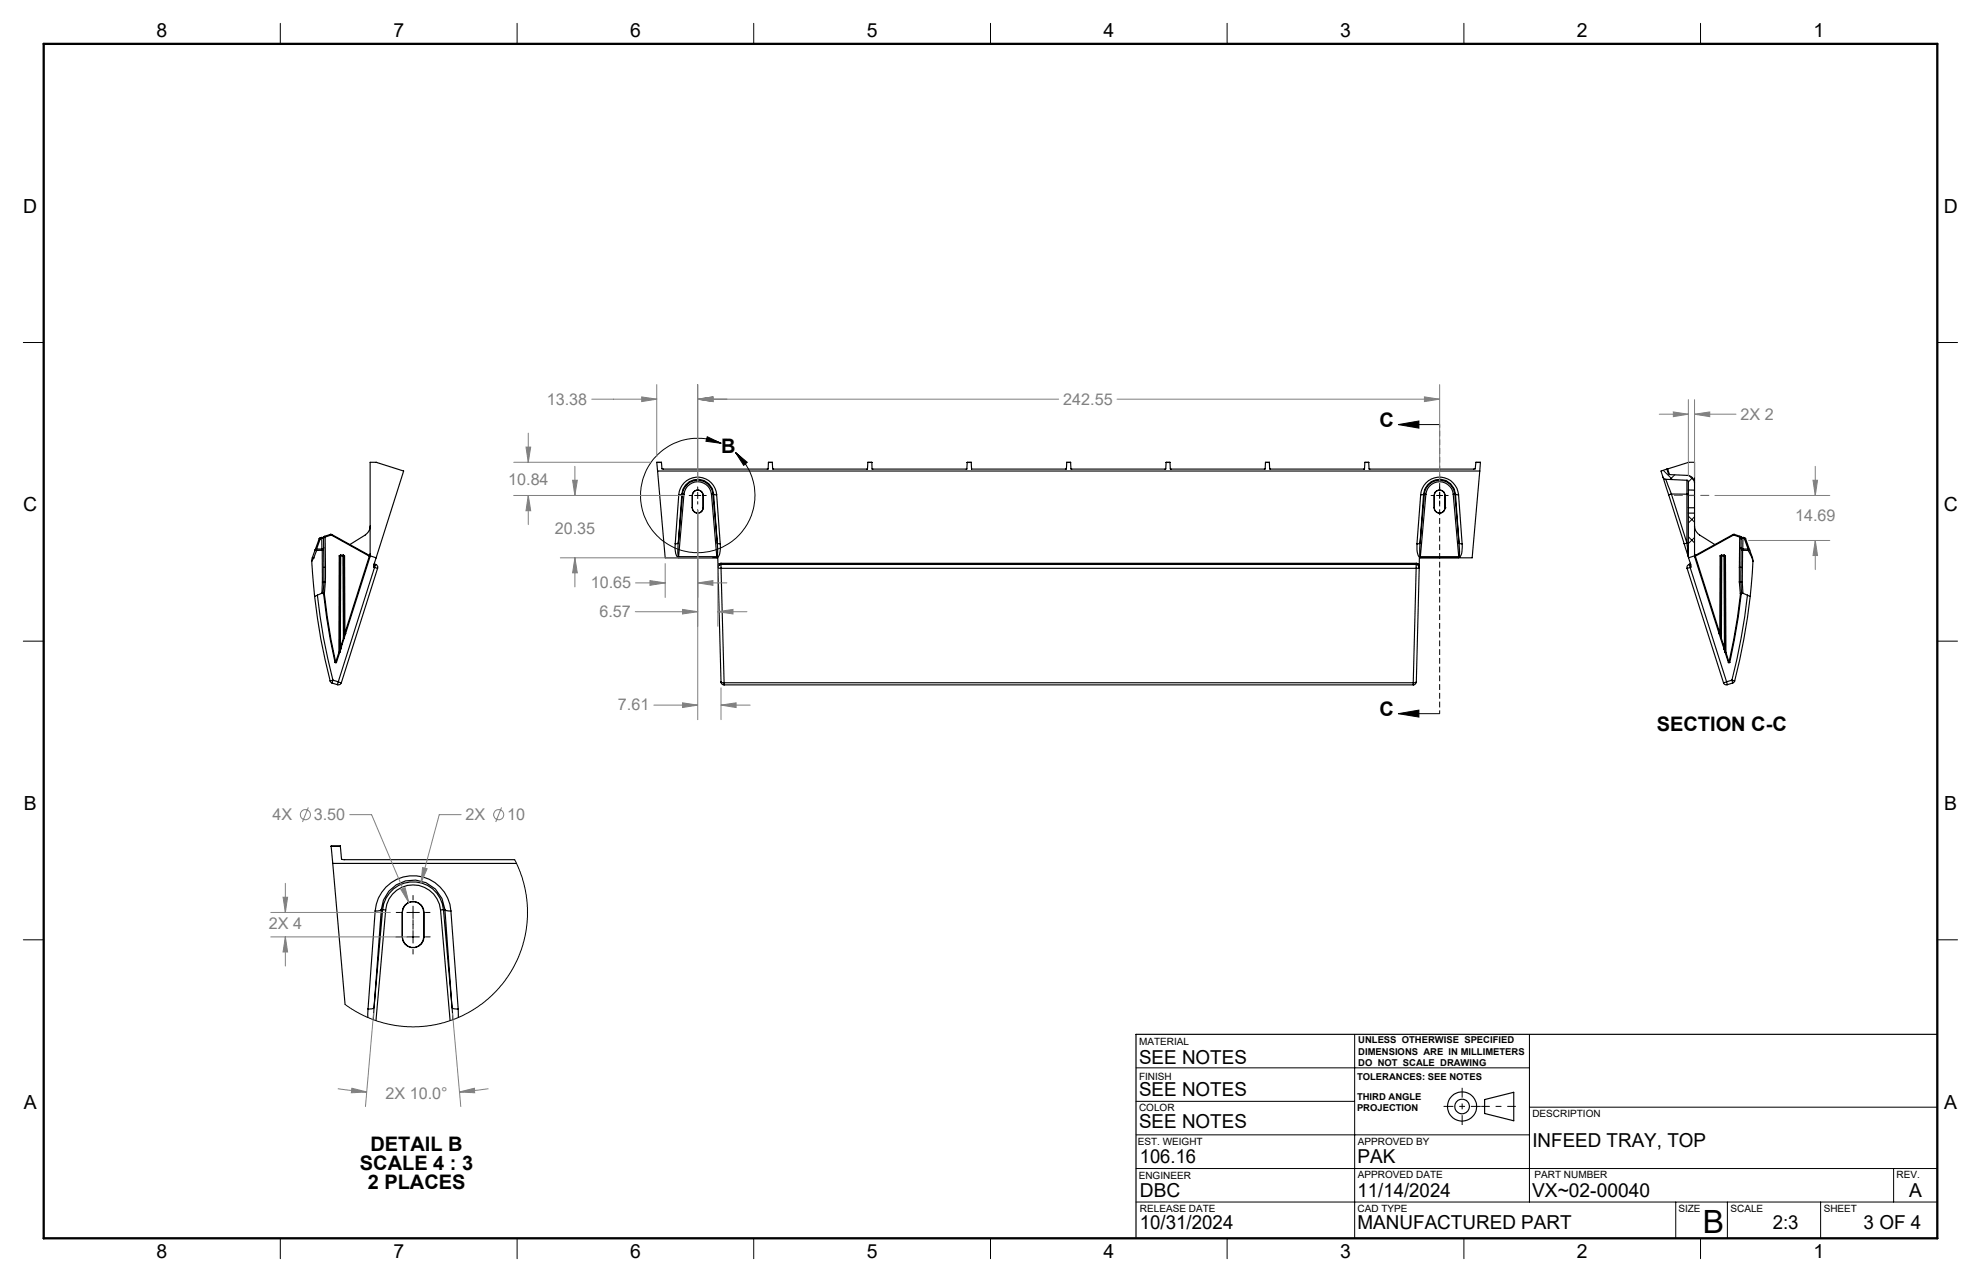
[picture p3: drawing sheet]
<svg xmlns="http://www.w3.org/2000/svg" width="432mm" height="279mm" viewBox="0 0 432 279" stroke-linecap="round" stroke-linejoin="round" font-family="sans-serif">
<g fill="none" stroke="#000" stroke-width=".25">
<path d="M68.7 119.9l-.6 1.6M68.7 119.9l.3 .1M69 119.7h1.2M69 119.7v.3M69 119.7l-.3 .2M69 120l-.6 1.6M69.6 117.4l-.9 2.5M69.8 117.2v.2M69.8 117.2l-.2 .2M69.8 117.4h-.2M69.8 117.4l-.8 2.3M70.1 117.1l.3 .1 .1 .2-.4-.1"/>
<path d="M70.1 117.1v.2M70.1 117.1l-.3 .1M70.1 117.3l-.3 .1M70.1 117.3l.1 2.4M70.2 119.7h.1M70.2 119.9l-1.2 .1M70.2 119.9h.1M70.2 119.7v.2M70.2 119.9l.1 7M70.3 119.7v.2M70.4 119.6l-.1 .1M70.4 119.6v.2"/>
<path d="M70.4 119.8l-.1 .1M70.4 119.8h.1M70.5 119.4l-.1 .2M70.5 117.1l.1 6.5M70.6 119.3l-.2 .5M70.8 116.9l-.3 .2M70.8 116.9l.1 .2M70.9 117.1h-.4M70.9 117.1v6.5M72 116.5l.1 .1M72 116.5h.3M72 116.5l-1.2 .4"/>
<path d="M72.1 116.6h.1M72.1 116.6l-1.2 .5M72.2 116.6l8.3 4.6M72.3 116.5l-.1 .1M72.3 116.5l8.3 4.6M80.7 114.6a2.32 2.32 0 0 1-1.1 2l-3.3 2.1M143.2 100.8h1M143.2 100.8l.1 1.9M143.3 102.7h179.2M143.3 102.7l1.7 18.9h11.5v1.5M144.2 100.8l.2 1.4h23l.1-1.4M147.2 118.5l.1 2.2 .3 .6 .3 .2"/>
<path d="M147.8 118.4l-.6 .1M147.8 118.4a5.9 5.9 0 0 0 .1 2.9M148 107.8a4.1 4.1 0 0 1 4.1-3.8 4.1 4.1 0 0 1 4.1 3.8M148 107.8l-.8 10.7M148.6 107.7a3.5 3.5 0 0 1 3.5-3.2 3.5 3.5 0 0 1 3.4 3.2M148.6 107.7l-.6 .1M148.6 107.7h.2M148.6 107.7l-.8 10.7M148.8 107.7a3.3 3.3 0 0 1 3.3-3 3.3 3.3 0 0 1 3.3 3M148.8 107.7h.3M148.8 107.7l-1 10.7M149.1 107.7a3 3 0 0 1 3-2.7 3 3 0 0 1 3 2.7"/>
<path d="M149.1 107.7l-1.2 13.6M150.9 110.7a1.2 1.2 0 0 0 1.2 1.1 1.2 1.2 0 0 0 1.2-1.1M150.9 108a1.2 1.2 0 0 1 1.2-1.2 1.2 1.2 0 0 1 1.2 1.2M150.9 108v2.7M150.9 108h.1M150.9 110.7h.1M150.9 108a1.16 1.16 0 0 1 1.2-1.2 1.16 1.16 0 0 1 1.1 1.2M150.9 110.7a1.16 1.16 0 0 0 1.2 1.1 1.16 1.16 0 0 0 1.1-1.1M153.2 108h.1M153.2 110.7h.1M153.2 108v2.7M153.3 108v2.7"/>
<path d="M155.1 107.7l1.1 13.6M155.4 107.7h-.3M155.4 107.7l1 10.7M155.5 107.7l.7 .1M155.5 107.7h-.1M155.5 107.7l.9 10.7M156.2 107.8l.8 10.7M156.4 118.4l.6 .1M156.4 118.4a6.3 6.3 0 0 1-.2 2.9M157 118.5l-.1 2.2-.3 .6-.4 .2M167.5 100.8h.8M168.3 100.8l.2 1.4h20.6l.1-1.4"/>
<path d="M189.2 100.8h.8M190 100.8l.1 1.4h20.6l.1-1.4M210.8 100.8h.9M211.7 100.8l.1 1.4h20.6l.1-1.4M232.5 100.8h.9M233.4 100.8v1.4h20.7l.1-1.4M254.2 100.8h.8M255 100.8l.1 1.4h20.7v-1.4M275.8 100.8h.9M276.7 100.8l.1 1.4h20.6l.1-1.4M297.5 100.8h.8M298.3 100.8l.1 1.4h23.1l.2-1.4"/>
<path d="M308.9 118.5l.1 2.2 .2 .6 .4 .2M309.5 118.4l-.6 .1M309.5 118.4v2.5l.1 .4M309.7 107.8a4.1 4.1 0 0 1 4.1-3.8 4.1 4.1 0 0 1 4.1 3.8M309.7 107.8l-.8 10.7M310.3 107.7a3.5 3.5 0 0 1 3.5-3.2 3.5 3.5 0 0 1 3.5 3.2M310.3 107.7l-.6 .1M310.3 107.7h.2M310.3 107.7l-.8 10.7M310.5 107.7a3.3 3.3 0 0 1 3.3-3 3.3 3.3 0 0 1 3.3 3M310.5 107.7h.3M310.5 107.7l-1 10.7"/>
<path d="M310.8 107.7a2.99 2.99 0 0 1 3-2.7 2.99 2.99 0 0 1 3 2.7M310.8 107.7l-1.2 13.6M312.6 110.7a1.18 1.18 0 0 0 1.2 1.1 1.18 1.18 0 0 0 1.2-1.1M312.6 108a1.18 1.18 0 0 1 1.2-1.2 1.18 1.18 0 0 1 1.2 1.2M312.6 108v2.7M312.6 108h.1M312.6 110.7h.1M312.6 108a1.16 1.16 0 0 1 1.2-1.2 1.16 1.16 0 0 1 1.2 1.2M312.6 110.7a1.16 1.16 0 0 0 1.2 1.1 1.16 1.16 0 0 0 1.2-1.1M315 108h.1M315 110.7h.1M315 108v2.7"/>
<path d="M316.8 107.7l1.2 13.6M317.1 107.7h-.3M317.1 107.7l.9 10.7M317.3 107.7l.6 .1M317.3 107.7h-.2M317.3 107.7l.7 10.7M317.9 107.8l.8 10.7M318 118.4l.7 .1M318 118.4a5.9 5.9 0 0 1 0 2.9M318.7 118.5l-.1 2.2-.3 .6-.3 .2M321.7 100.8h1M322.5 102.7l-1.6 18.9h-11.5v1.5"/>
<path d="M322.7 100.8l-.2 1.9M362.5 104l1.2 3.8M362.5 104l.3 .4 .3 .1M363.1 104.5l1.2 3.2M363.1 104.5l4.6 .2M363.3 102.2l.3 1.1 .3 .1M363.3 102.2l-1.2 .5 .4 1.3M363.5 102.2h-.2M363.5 102.2l4.5-1.4h1.4v6M363.5 102.2l.4 1.2M363.7 107.8l3.4 10.7M363.9 103.4l3.9 .2a1.63 1.63 0 0 1 1.6 1.7"/>
<path d="M364.3 107.7l-.6 .1M364.3 107.7h3.4M364.3 107.7l3.4 10.7M367.1 118.5l1 3M367.7 104.7v3M367.7 104.7l.3 .2v1.9M367.7 107.7h.3M367.7 118.4l.3 2.9M367.7 118.4l-.6 .1M367.7 107.7v10.7M368 110.7v1.1M368 106.8v1.2"/>
<path d="M368 108h1.4M368 110.7h1.4M368 108v2.7M368 111.8v9.5M368 111.8h1.4M368 106.8h1.4M369.4 110.7v1.1M369.4 106.8v1.2M369.4 111.8v9.4l6.1 19.2M369.4 114.6a2.26 2.26 0 0 0 1.1 2l3.3 2.1M369.4 108v2.7M377.8 116.5l-8.3 4.6v.1"/>
<path d="M377.8 116.5v.1M377.8 116.6h.2M377.8 116.6l-8.3 4.6M378 116.6l1.2 .5M378 116.5v.1M378 116.5h-.2M378 116.5l1.2 .4M379.2 117.1h.3M379.2 117.1l-.1 6.5M379.2 116.9v.2M379.2 116.9l.3 .2M379.5 119.3l.1 .5"/>
<path d="M379.5 119.4l.1 .2M379.5 117.1v6.5M379.6 119.8l.2 .1M379.6 119.6v.2M379.6 119.8h.1M379.7 119.6h.1M379.7 119.6l.1 .1M379.7 119.7h-.1M379.8 119.7h.1M379.8 119.9l1.3 .1M379.8 119.9h.1M379.8 119.7v.2"/>
<path d="M379.8 119.7h1.3M379.8 119.9v7M379.9 117.3l.3 .1M379.9 117.3v2.4M380 117.1h-.3l-.2 .3 .4-.1M380 117.1l-.1 .2M380 117.1l.3 .1M380.2 117.4h.3M380.2 117.4l.8 2.3M380.3 117.2l-.1 .2M380.3 117.2l.2 .2M380.5 117.4l.9 2.4"/>
<path d="M381.1 120l.8 1.5M381.1 119.7v.3M381.1 119.7l.3 .2M381.4 119.9l-.3 .1M381.4 119.9l.6 1.6M67.9 122.3l.7 7.7M68.1 121.5l.3 .1M68.1 121.5l-.2 .8M68.4 121.6l-.5 .7M68.6 130a124.2 124.2 0 0 0 3.4 18.4M69.2 129.7a124.5 124.5 0 0 0 3.4 18.5M69.2 129.7l-.6 .3"/>
<path d="M70.3 126.9h.3M70.3 126.9l-.1 2.4M70.4 129.2l.3 .2M70.4 129.2h-.1M70.6 129.6l-.5-.3-.9 .4M70.6 129.6l1.4 9.9 1 4.9M70.6 126.9h.3M70.6 126.9l-.2 2.3M70.6 126.8v.1M70.6 126.8h.3M70.6 123.6v3.2M70.6 123.6h.3"/>
<path d="M70.6 126.8l-.3 .1M70.7 129.4l-.1 .2M70.7 129.4l1.4 10 1.1 4.9M70.7 129.4h.1M70.9 126.9l-.2 2.5M70.9 126.8v.1M70.9 123.6v3.2M73.9 121.1h.2M73.9 121.1v21.1M74.1 121.1h.2M74.1 121.1l-.1 21.1M74.3 121.1l-.1 20.1"/>
<path d="M74.3 121.1h.5M74.3 121v.1M74.3 121l-.2 .1M74.3 121l-.4 .1M74.3 121h.5M74.8 121.1h.2M74.8 121.1l.1 18M74.8 121l.2 .1M74.8 121v.1M74.8 121l.3 .1M74.9 139.1l.1 .1M74.9 139.1l-.5 1.3"/>
<path d="M75 121.1h.1M75 121.1v16.9M75 138.1l-.1 1M75 138.1h.3M75 138v.1M75 138h.1M75 138l.2 .1 .2-.1h-.2M75 138h.2M75.1 121.1l.1 16.9M80.5 121.2l.1 .2M80.5 121.2l-5.3 16.8M80.6 121.1l-.1 .1"/>
<path d="M80.6 121.1l1.4 .5M80.7 120.7l-.1 .4M81.5 123.6l.1 .1M81.6 122.8l.1 .2M81.6 123.7l.7 .2M81.6 123.7l-7.9 24.9M81.7 123l-.2 .6M81.7 123h.2M81.9 123l-.3 .7M81.9 123a.69 .69 0 0 1 .4 .9M82 121.6l6-18.9-5.9-1.9h-1.4v20.4l-6.1 19.2M82 121.6l-.5 1.5v.5"/>
<path d="M82.3 123.9l-7.9 24.9M147.9 121.3v.2M147.9 121.5h8.3M147.9 121.3h8.3M156.2 121.3v.2M156.5 123.5v.2M156.5 123.1v.4M156.5 123.7l.7 .2M156.5 123.7l.7 24.9M157.2 122.8l-.7 .3M157.2 123v.9M157.2 123l-.5 .1-.2 .4"/>
<path d="M157.2 122.8v.2M157.2 123l-.4 .1-.3 .4M157.2 122.8h151.5M157.2 123.9h151.5M157.2 123h151.5M157.2 123.9l.6 24.9M157.2 123h.1M308.7 122.8l.7 .3M308.7 123v.9M308.7 123h.3l.4 .5M308.7 122.8v.2M308.7 123l.4 .1 .3 .4"/>
<path d="M308.7 123.9l-.7 24.9M308.7 123h.1M309.4 123.5v.2M309.4 123.1v.4M309.4 123.7l-.7 .2M309.4 123.7l-.7 24.9M309.6 121.3v.2M309.6 121.5h8.4M309.6 121.3h8.4M318 121.3v.2M367.7 123.9l8 24.9M368 121.3l.1 .2"/>
<path d="M368.1 121.6l.4 1.5v.5M368.1 121.5v.1M368.2 123a.69 .69 0 0 0-.5 .9M368.2 123l.2 .7M368.3 123l.2 .6M368.3 123h-.1M368.4 123.7l-.7 .2M368.4 123.7l7.9 24.9M368.4 122.8l-.1 .2M368.5 123.6l-.1 .1M369.4 121.1l-1.3 .5M369.4 120.7l.1 .4"/>
<path d="M369.5 121.2l-.1 .2M369.5 121.2l5.4 16.8M374.9 138h-.2l.1 .1 .2-.1M374.9 138h.1M374.9 121.1h.2M374.9 121.1v16.9M375 138.1h-.3M375 138.1l.2 1M375 138v.1M375 138h.1M375.1 121.1h.2M375.1 121.1l-.1 16.9"/>
<path d="M375.2 139.1l-.1 .1M375.2 139.1l.4 1.3M375.3 121l-.2 .1M375.3 121v.1M375.3 121l-.4 .1M375.3 121.1h.5M375.3 121h.5M375.3 121.1l-.1 18M375.8 121.1h.1M375.8 121v.1M375.8 121l.1 .1M375.8 121l.3 .1"/>
<path d="M375.8 121.1l.1 20.1M375.9 121.1h.2M375.9 121.1l.1 21.1M376.1 121.1l.1 21.1M379.1 123.6v3.2M379.1 126.8v.1M379.1 126.9l.2 2.5M379.1 126.9h.3M379.1 126.8h.3M379.1 123.6h.4M379.3 129.4h.1M379.4 129.4l-.7 5-1.8 9.9"/>
<path d="M379.4 129.4l.1 .2M379.4 126.9l.2 2.3M379.4 126.8v.1M379.4 126.9h.4M379.4 126.8l.4 .1M379.5 123.6l-.1 3.2M379.5 129.6l-.6 4.9-1.9 9.9M379.5 129.6l.4-.3 1 .4M379.6 129.2l-.3 .2M379.6 129.2h.2M379.8 126.9l.1 2.4M380.9 129.7a137.8 137.8 0 0 1-3.4 18.5"/>
<path d="M380.9 129.7l.6 .3M381.5 130a137.7 137.7 0 0 1-3.4 18.4M381.9 121.5h.1M381.9 121.5l.2 .8M382 121.5l.1 .8M382.1 122.3l-.6 7.7M72 148.4l.4 .5M72.4 148.9l1.2 .3M72.6 148.2l-.2 .7M72.6 148.2l-.6 .2M72.6 148.2l1.1 .4M73 144.4h.3"/>
<path d="M73.2 144.3l-.2 .1M73.2 144.3l.1 .1M73.7 148.6l.7 .2M73.7 148.6l-.1 .6M73.9 142.2h.1M73.9 142.2l-.7 2.1M74.2 141.5h.1M74.2 141.5l-.2 .7M74.2 141.2l.1 .1M74.2 141.2v.3M74.3 141.5l-1 2.9M74.3 141.3v.2"/>
<path d="M74.4 148.8a.65 .65 0 0 1-.8 .4M74.4 140.4h.2M74.4 140.4l-.2 .8M74.6 140.4l-.3 .9M157.2 148.6a.66 .66 0 0 0 .6 .7M157.2 148.6l.6 .2M157.8 148.8v.5M157.8 149.3h150.2M157.8 148.8h150.2M308 148.8v.5M308.7 148.6a.66 .66 0 0 1-.7 .7M308.7 148.6l-.7 .2"/>
<path d="M375.5 140.4l.2 .9M375.6 140.4h-.1M375.6 140.4l.3 .8M375.7 148.8a.63 .63 0 0 0 .8 .4M375.7 141.3l.1 .2M375.8 141.5l.9 2.9M375.9 141.2l-.2 .1M375.9 141.2v.3M375.9 141.5h-.1M375.9 141.5l.1 .7M376 142.2h.2M376.2 142.2l.7 2.1"/>
<path d="M376.3 148.6l-.6 .2M376.3 148.6l.2 .6M376.7 144.4h.3M376.9 144.3l.1 .1M376.9 144.3l-.2 .1M377.5 148.2l.1 .7M377.5 148.2l.6 .2M377.5 148.2l-1.2 .4M377.6 148.9l-1.1 .3M378.1 148.4l-.5 .5M72.2 184.4h2M72.2 184.4l.3 3.8"/>
<path d="M72.5 188.2h40.1M72.5 188.2l2.7 30.7M74.2 184.4l.2 2.8 .5 .2h37.3M81.8 198.5a8.3 8.3 0 0 1 8.2-7.6 8.3 8.3 0 0 1 8.3 7.6M81.8 198.5l-1.6 21.4M83.1 198.2a7 7 0 0 1 6.9-6.4 7 7 0 0 1 7 6.4M83.1 198.2l-.2 .2-1.1 .1M83.1 198.2l.3 .1M83.1 198.2l-1.6 21.4M83.4 198.3a6.7 6.7 0 0 1 6.6-6.1 6.7 6.7 0 0 1 6.7 6.1M83.4 198.3h.7M83.4 198.3l-1.9 21.3"/>
<path d="M84.1 198.3a6 6 0 0 1 5.9-5.4 6 6 0 0 1 6 5.4M84.1 198.3l-2.1 24.1M87.7 198.9a2.38 2.38 0 0 1 2.3-2.4 2.38 2.38 0 0 1 2.4 2.4M87.7 198.9v5.3M87.7 198.9h.1M87.7 198.9a2.33 2.33 0 0 1 2.3-2.4 2.33 2.33 0 0 1 2.4 2.4M92.4 198.9h.1M92.4 198.9v5.3M96 198.3l2.1 24.1M96.7 198.3h-.7M96.7 198.3l1.8 21.3M97 198.2l.2 .2 1.1 .1"/>
<path d="M97 198.2l-.3 .1M97 198.2l1.5 21.4M98.3 198.5l1.6 21.4M80.2 219.9v1.9M81.5 219.6a1.42 1.42 0 0 1-1.3 .3M81.5 219.6l-.1 2.6M87.7 204.2a2.38 2.38 0 0 0 2.3 2.4 2.38 2.38 0 0 0 2.4-2.4M87.7 204.2h.1M87.7 204.2a2.33 2.33 0 0 0 2.3 2.3 2.33 2.33 0 0 0 2.4-2.3M92.4 204.2h.1M98.5 219.6a1.46 1.46 0 0 0 1.4 .3M98.5 219.6l.2 2.6"/>
<path d="M99.9 219.9v1.9M323.6 239.6l6.4-1.5v6.2l-6.4-1.6zM422.3 225.4h-174.7v44.5"/>
<circle cx="318.7" cy="241.1" r="3.2"/>
<circle cx="318.7" cy="241.2" r="1.6"/>
</g>
<g fill="none" stroke="#000" stroke-width=".22">
<path d="M61.1 5.1v4.5M112.7 5.1v4.5M164.3 5.1v4.5M215.9 5.1v4.5M267.5 5.1v4.5M319.1 5.1v4.5M370.7 5.1v4.5M5.1 74.6h4.4M422.3 74.6h4.4M154.2 95.2l3 1.4-3.3-.4zM157.2 96.6a12.5 12.5 0 0 0-17.5 11.5 12.5 12.5 0 0 0 17.6 11.2 12.5 12.5 0 0 0 3-20.7M160.3 98.6l2.6 2.2-.8 .6z"/>
<path d="M304.8 92.5l4.5-.7v1.5zM304.8 92.5h9M150.2 108h.5M151.4 108h1.4M152.1 106.1v.5M152.1 107.3v1.4M152.1 109.3v.6M153.4 108h.6M311.9 108h.5M313.1 108h1.4M313.8 106.1v.5M313.8 107.3v1.4"/>
<path d="M313.8 109.3v.6M315.1 108h.6M362.5 102.5l2.1 2M365.1 103.5l-1.1 1M368 117l1.4 1.3M368 112.5l1.4 1.3M368.2 103.7l1.1 1.1M368.9 104.1l-.9 .9M369.4 112.6l-1.4 1.4M369.4 117.2l-1.4 1.3M5.1 139.7h4.4M368.1 121.5h.1"/>
<path d="M422.3 139.7h4.4M304.8 155.5l4.5-.7v1.5zM304.8 155.5h9M86.4 198.9h.9M88.7 198.9h2.7M90 195.2v.9M90 197.5v2.7M92.7 198.9h1M112.2 187.4l1.7 4.2 .8 3.6 .3 2.5v2.3l-.5 3.7-.9 3.5-1.8 3.9-2.4 3.5-3 3.1-3.2 2.4-3.9 1.9-4.5 1.3-3.4 .5h-2.7l-2.2-.2-4.2-1-4-1.7-3.1-2M5.1 204.8h4.4M86.3 204.2h1M88.7 204.2h2.7"/>
<path d="M90 200.4v1.1M90 201.5v1M90 202.8v2.7M90 206.9v1M92.7 204.2h1.1M422.3 204.8h4.4M247.6 232.7h85.8M295.3 225.4v44.5M333.4 225.4v36.6M247.6 254.7h174.7M247.6 247.3h85.8M247.6 240h47.7"/>
<path d="M333.4 241.3h88.9M412.7 254.7v7.3M61.1 269.9v4.4M112.7 269.9v4.4M164.3 269.9v4.4M215.9 269.9v4.4M247.6 262h174.7M267.5 269.9v4.4M319.1 269.9v4.4M365.3 262v7.9M370.7 269.9v4.4M376.5 262v7.9"/>
<path d="M396.8 262v7.9"/>
</g>
<g fill="none" stroke="#808080" stroke-width=".22">
<path d="M114.7 97.4h1l-.6 3.4zM115.1 94.4v6.4M129 87h14.2M139.9 86.5l3.3 .5-3.3 .5zM143.2 83.8v15.7M152.1 87l3.3-.5v1zM152.1 83.8v21M152.1 87h78.7M243.5 87h70.3M310.5 86.5l3.3 .5-3.3 .5zM313.8 83.8v21M361.7 90.3h6.3"/>
<path d="M364.7 89.8l3.3 .5-3.3 .5zM368 87.1v16.6M369.4 90.3l3.3-.5v1zM369.4 87.1v16.9M369.4 90.3h9M112 108h36.9M112 100.8h29.9M115.1 108l.6 3.3h-1zM115.1 108v6.3M124.8 104.7h1l-.5 3.3zM125.3 101.6v6.4M152.1 111.1v45.7"/>
<path d="M373.8 108h25.1M381.1 117.8h17.8M395.2 104.7h1l-.5 3.3zM395.7 117.8l.5 3.3h-1zM395.7 101.6v6.4M395.7 117.8v6.3M122.1 121.6h33.1M125.3 121.6l.5 3.2h-1zM125.3 121.6v6.3M138.5 133.3h13.6M138.5 127h6.5M141.7 126.5l3.3 .5-3.3 .6z"/>
<path d="M145 122.8v7.4M148.8 132.8l3.3 .5-3.3 .5zM152.1 127l3.3-.5v1.1zM152.1 127h6.3M156.5 133.3l3.3-.5v1zM156.5 122.8v13.7M156.5 133.3h6.3M142.5 153.7h9.6M148.8 153.2l3.3 .5-3.3 .5zM157.2 153.7l3.2-.5v1zM157.2 149.9v6.9M157.2 153.7h6.3"/>
<path d="M67.2 176l-1.3 3.1M76.2 177.6h4.8l8.1 19.1M100.5 177.6h-4.8l-3.9 14.8M109.3 176l-1.2 3.1M59 198.9h26.1M61.7 195.5h1l-.5 3.4zM62.2 192.5v6.4M87.4 193.9l.9-.4 .8 3.2zM92.1 189.1l1 .2-1.3 3.1zM59 204.2h29.8M62.2 204.2l.5 3.3h-1zM62.2 204.2v6.3"/>
<path d="M73.6 237.3l6.3 .7M76.7 237.2l3.2 .8-3.3 .2zM81.4 220.9l-1.7 20.3M98.6 220.9l1.8 20.3M100.2 238l3.2-.8 .1 1zM106.5 237.3l-6.3 .7"/>
<circle cx="66.6" cy="177.6" r="1.1"/>
<circle cx="108.7" cy="177.6" r="1.12"/>
</g>
<path d="M313.8 92.5v63" fill="none" stroke="#000" stroke-width=".22" stroke-dasharray="1.3 .6" stroke-dashoffset=".6" stroke-linecap="butt"/>
<path d="M364.9 108h7.7" fill="none" stroke="#ff0080" stroke-width=".22" stroke-dasharray="15.2 1.3 1.3 1.3" stroke-dashoffset="13.3" stroke-linecap="butt"/>
<path d="M330.4 241.1h-7.5" fill="none" stroke="#000" stroke-width=".22" stroke-dasharray="15.2 1.3 1.3 1.3" stroke-dashoffset="13.4" stroke-linecap="butt"/>
<path d="M318.7 237.1v8.1M314.7 241.1h8.1" fill="none" stroke="#000" stroke-width=".22" stroke-dasharray="15.2 1.3 1.3 1.3" stroke-dashoffset="13.1" stroke-linecap="butt"/>
<path d="M9.5 9.6h412.8v260.3h-412.8z" fill="none" stroke="#000" stroke-width=".5"/>
<g fill="#000">
<path d="M154.2 95.2l3 1.4-3.3-.4zM160.3 98.6l2.6 2.2-.8 .6z"/>
<path d="M304.8 92.5l4.5-.7v1.5zM304.8 155.5l4.5-.7v1.5z"/>
</g>
<path d="M115.1 108l.6 3.3h-1zM114.7 97.4h1l-.6 3.4zM139.9 86.5l3.3 .5-3.3 .5zM152.1 87l3.3-.5v1zM124.8 104.7h1l-.5 3.3zM125.3 121.6l.5 3.2h-1zM156.5 133.3l3.3-.5v1zM148.8 132.8l3.3 .5-3.3 .5zM148.8 153.2l3.3 .5-3.3 .5zM157.2 153.7l3.2-.5v1zM141.7 126.5l3.3 .5-3.3 .6zM152.1 127l3.3-.5v1.1zM152.1 87l3.3-.5v1zM310.5 86.5l3.3 .5-3.3 .5zM364.7 89.8l3.3 .5-3.3 .5zM369.4 90.3l3.3-.5v1zM395.2 104.7h1l-.5 3.3zM395.7 117.8l.5 3.3h-1zM87.4 193.9l1.7 2.8-.8-3.2zM61.7 195.5h1l-.5 3.4zM62.2 204.2l.5 3.3h-1zM92.1 189.1l-.3 3.3 1.3-3.1zM76.7 237.2l3.2 .8-3.3 .2zM100.2 238l3.2-.8 .1 1z" fill="#808080"/>
<text font-size="7" x="371.2" y="268.7">B</text>
<g font-size="4.4">
<text x="300.7" y="93.1">C</text>
<text x="157.2" y="98.6">B</text>
<text x="300.7" y="156.1">C</text>
<text x="361.1" y="159.2">SECTION C-C</text>
<text x="80.8" y="250.8">DETAIL B</text>
<text x="78.5" y="255">SCALE 4 : 3</text>
<text x="80.2" y="259.1">2 PLACES</text>
</g>
<g font-size="4.2">
<text x="34.1" y="8.1">8</text>
<text x="85.7" y="8.1">7</text>
<text x="137.3" y="8.1">6</text>
<text x="188.9" y="8.1">5</text>
<text x="240.5" y="8.1">4</text>
<text x="292.1" y="8.1">3</text>
<text x="343.7" y="8.1">2</text>
<text x="395.3" y="8.1">1</text>
<text x="5.1" y="46.4">D</text>
<text x="423.7" y="46.4">D</text>
<text x="5.1" y="111.4">C</text>
<text x="423.7" y="111.4">C</text>
<text x="5.2" y="176.5">B</text>
<text x="423.8" y="176.5">B</text>
<text x="248.3" y="232">SEE NOTES</text>
<text x="248.3" y="238.9">SEE NOTES</text>
<text x="5.2" y="241.6">A</text>
<text x="248.3" y="245.9">SEE NOTES</text>
<text x="423.8" y="241.6">A</text>
<text x="334" y="249.9">INFEED TRAY, TOP</text>
<text x="248.5" y="253.4">106.16</text>
<text x="295.9" y="253.4">PAK</text>
<text x="248.5" y="260.8">DBC</text>
<text x="295.9" y="260.8">11/14/2024</text>
<text x="334" y="260.8">VX~02-00040</text>
<text x="416.1" y="260.9">A</text>
<text x="248.5" y="267.9">10/31/2024</text>
<text x="295.9" y="267.9">MANUFACTURED PART</text>
<text x="386.4" y="267.9">2:3</text>
<text x="406.2" y="267.9">3 OF 4</text>
<text x="34.1" y="274.2">8</text>
<text x="85.7" y="274.2">7</text>
<text x="137.3" y="274.2">6</text>
<text x="188.9" y="274.2">5</text>
<text x="240.5" y="274.2">4</text>
<text x="292.1" y="274.2">3</text>
<text x="343.7" y="274.2">2</text>
<text x="395.3" y="274.2">1</text>
</g>
<g font-size="3.5" fill="#808080">
<text x="119.2" y="88.2">13.38</text>
<text x="231.7" y="88.2">242.55</text>
<text x="379.4" y="91.4">2X 2</text>
<text x="110.8" y="105.8">10.84</text>
<text x="391.3" y="113.5">14.69</text>
<text x="120.9" y="116.4">20.35</text>
<text x="128.8" y="128.2">10.65</text>
<text x="130.7" y="134.5">6.57</text>
<text x="134.7" y="154.8">7.61</text>
<text x="59.4" y="178.7">4X</text>
<text x="68.4" y="178.7">3.50</text>
<text x="101.5" y="178.7">2X</text>
<text x="110.5" y="178.7">10</text>
<text x="58.6" y="202.4">2X 4</text>
<text x="84" y="239.6">2X 10.0°</text>
</g>
<g font-size="2.2">
<text x="248.3" y="227.6">MATERIAL</text>
<text x="248.3" y="235.3">FINISH</text>
<text x="248.3" y="242.1">COLOR</text>
<text x="334" y="243.4">DESCRIPTION</text>
<text x="248" y="249.5">EST. WEIGHT</text>
<text x="296" y="249.5">APPROVED BY</text>
<text x="248.2" y="257">ENGINEER</text>
<text x="296" y="256.8">APPROVED DATE</text>
<text x="334.5" y="256.8">PART NUMBER</text>
<text x="413.4" y="256.8">REV.</text>
<text x="248.5" y="264">RELEASE DATE</text>
<text x="295.9" y="264">CAD TYPE</text>
<text x="365.8" y="264">SIZE</text>
<text x="377.2" y="264">SCALE</text>
<text x="397.5" y="264">SHEET</text>
</g>
<g font-size="2.1">
<text x="296.1" y="227.3">UNLESS OTHERWISE SPECIFIED</text>
<text x="296.1" y="229.8">DIMENSIONS ARE IN MILLIMETERS</text>
<text x="296.1" y="232.3">DO NOT SCALE DRAWING</text>
<text x="295.8" y="235.3">TOLERANCES: SEE NOTES</text>
<text x="295.8" y="239.6">THIRD ANGLE</text>
<text x="295.8" y="242.1">PROJECTION</text>
</g>
</svg>
